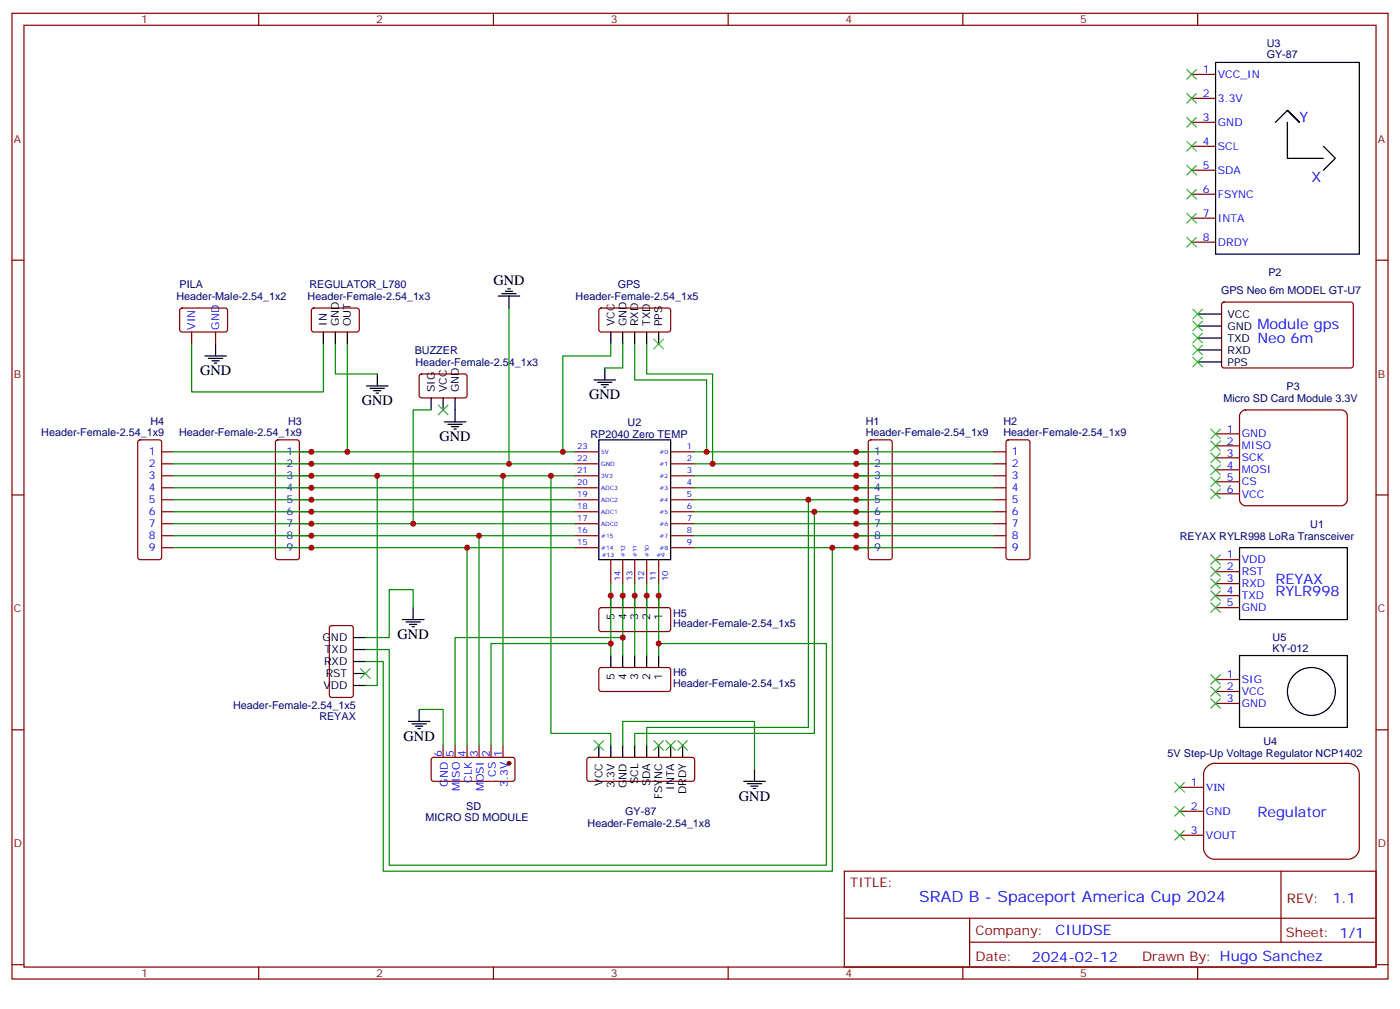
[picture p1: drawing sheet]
<svg xmlns="http://www.w3.org/2000/svg" width="412mm" height="297mm" viewBox="0 0 412 297" stroke-linecap="round" stroke-linejoin="round" font-family="sans-serif">
<g fill="none" stroke="#870000" stroke-width=".35">
<path d="M3.5 3.9h405.4v284.4h-405.4zM7.1 7.4h398.2v277.3h-398.2zM76.2 3.9v3.5M145.3 3.9v3.5M214.5 3.9v3.5M283.6 3.9v3.5M352.8 3.9v3.5M351 21.9h7.1M351 29h7.1M351 36h7.1M351 43.1h7.1M351 50.1h7.1"/>
<path d="M351 57.2h7.1M3.5 76.6h3.6M351 64.2h7.1M351 71.3h7.1M405.3 76.6h3.6M53.2 90.9l.4-.2 13 .1 .4 .6v5.9l-.7 .5-13-.1-.4-.7v-5.6zM56.4 97.8v3.5M63.5 97.8v3.5M176.6 90.9l.5-.2 20 .1 .5 .6-.1 5.9-.7 .5-20-.1-.4-.7v-5.6zM360.1 89.1l.4-.2 37.7 .1 .4 .6v18.3l-.7 .4h-37.6l-.5-.7v-18zM40.8 129.7l.5-.2h5.6l.5 .2 .2 .5v33.9l-.2 .5-.5 .2h-5.6l-.5-.3-.2-.4v-33.9zM47.6 133h3.6"/>
<path d="M47.6 136.6h3.6M81.4 129.7l.4-.2h5.7l.5 .2 .2 .5v33.9l-.2 .5-.5 .2h-5.7l-.5-.3-.2-.4v-33.9zM88.2 133h3.5M88.2 136.6h3.5M169.3 133h7.1M169.3 136.6h7.1M197.6 133h7M197.6 136.6h7M252.2 133h3.6M252.2 136.6h3.6M256 129.7l.5-.2h5.6l.5 .2 .2 .5v33.9l-.2 .5-.5 .2h-5.6l-.5-.3-.2-.4v-33.9zM292.8 133h3.5"/>
<path d="M292.8 136.6h3.5M296.6 129.7l.4-.2h5.7l.5 .2 .2 .5v33.9l-.2 .5-.5 .2h-5.7l-.5-.3-.2-.4v-33.9zM358.1 127.7h7M358.1 131.3h7M358.1 134.8h7M358.1 138.3h7M365.7 121.2l1.2-.5h28.2a1.76 1.76 0 0 1 1.8 1.7v24.7a1.89 1.89 0 0 1-1.8 1.8h-28.2a1.89 1.89 0 0 1-1.8-1.8v-24.7zM3.5 145.7h3.6M47.6 140.1h3.6M47.6 143.6h3.6M47.6 147.1h3.6M47.6 150.7h3.6"/>
<path d="M47.6 154.2h3.6M47.6 157.7h3.6M88.2 140.1h3.5M88.2 143.6h3.5M88.2 147.1h3.5M88.2 150.7h3.5M88.2 154.2h3.5M88.2 157.7h3.5M169.3 140.1h7.1M169.3 143.6h7.1M169.3 147.1h7.1M169.3 150.7h7.1"/>
<path d="M169.3 154.2h7.1M169.3 157.7h7.1M197.6 140.1h7M197.6 143.6h7M197.6 147.1h7M197.6 150.7h7M197.6 154.2h7M197.6 157.7h7M252.2 140.1h3.6M252.2 143.6h3.6M252.2 147.1h3.6M252.2 150.7h3.6"/>
<path d="M252.2 154.2h3.6M252.2 157.7h3.6M292.8 140.1h3.5M292.8 143.6h3.5M292.8 147.1h3.5M292.8 150.7h3.5M292.8 154.2h3.5M292.8 157.7h3.5M358.1 141.9h7M358.1 145.4h7M405.3 145.7h3.6M47.6 161.3h3.6"/>
<path d="M88.2 161.3h3.5M169.3 161.3h7.1M176.6 179.1l.5-.2h20l.5 .7-.1 5.9-.7 .4h-20l-.4-.7v-5.6zM179.9 164.8v7M183.4 164.8v7M187 164.8v7M190.5 164.8v7M194 164.8v7M197.6 161.3h7M252.2 161.3h3.6M292.8 161.3h3.5M358.1 164.8h7"/>
<path d="M358.1 168.3h7M358.1 171.8h7M358.1 175.4h7M358.1 178.9h7M97.2 184.4l.5-.2h5.7l.6 .4 .1 20-.5 .7-5.9 .1-.6-.5-.1-20zM176.6 196.7l.5-.2 20 .1 .5 .6-.1 6-.7 .4-20-.1-.4-.6v-5.7zM3.5 214.9h3.6M130.5 219.5v3.5M134.1 219.5v3.5M137.6 219.5v3.5M141.1 219.5v3.5M144.6 219.5v3.5"/>
<path d="M148.2 219.5v3.5M405.3 214.9h3.6M127.2 223.2l.5-.2h23.6l.4 .7-.1 5.9-.6 .4h-23.6l-.4-.7v-5.6zM173.1 223.2l.5-.2h30.3l.5 .2 .2 .5v5.6l-.2 .5-.5 .2h-30.3l-.5-.2-.2-.5v-5.6zM248.7 256.5h156.6v28.2h-156.6zM377.3 256.5v20.9M248.7 270.4h156.5M285.6 277.4h119.6M285.6 270.4v14.1M3.5 284h3.6M76.2 284.7v3.6M145.3 284.7v3.6"/>
<path d="M214.5 284.7v3.6M283.6 284.7v3.6M352.8 284.7v3.6M405.3 284h3.6"/>
</g>
<g fill="none" stroke="#000" stroke-width=".35">
<path d="M358.1 18.4h42.3v56.4h-42.3zM379.2 32.5l3.6 3.5-3.6-3.5-3.5 3.5M379.2 46.6v-10.6v10.6M379.2 46.6h10.6M389.8 43.1l3.5 3.5-3.5 3.5M179.9 97.8v3.5M183.4 97.8v3.5M187 97.8v3.5M190.5 97.8v3.5M194 97.8v3.5M352.8 92.5h7M352.8 96h7"/>
<path d="M352.8 99.5h7M352.8 103h7M352.8 106.6h7M176.4 129.5h21.2v35.3h-21.2zM179.9 175.4v3.5M183.4 175.4v3.5M187 175.4v3.5M190.5 175.4v3.5M194 175.4v3.5M365.1 161.3h31.8v21.1h-31.8zM104.1 198.3h3.5M104.1 194.8h3.5"/>
<path d="M104.1 191.2h3.5M104.1 187.7h3.5M179.9 193v3.5M183.4 193v3.5M187 193v3.5M190.5 193v3.5M194 193v3.5M104.1 201.8h3.5M176.4 219.5v3.5M179.9 219.5v3.5M183.4 219.5v3.5M187 219.5v3.5"/>
<path d="M190.5 219.5v3.5M194 219.5v3.5M197.6 219.5v3.5M201.1 219.5v3.5"/>
</g>
<g fill="none" stroke="#008700" stroke-width=".35">
<path d="M179.9 101.3v3.5h-14.1v28.2M51.2 133h118.1M51.2 136.6h118.1M204.6 133h88.2M204.6 136.6h88.2M51.2 140.1h118.1M51.2 143.6h118.1M51.2 147.1h118.1M51.2 150.7h118.1M51.2 154.2h118.1M51.2 157.7h118.1M111.1 140.1v61.7h-3.5"/>
<path d="M141.1 157.7v61.8M148.2 140.1v79.4M162.3 140.1v75.8h17.6v3.6M204.6 140.1h88.2M204.6 143.6h88.2M204.6 147.1h88.2M204.6 150.7h88.2M204.6 154.2h88.2M204.6 157.7h88.2M238.1 147.1v67.1h-47.6v5.3M239.9 150.7v65.2h-52.9v3.6M51.2 161.3h118.1"/>
<path d="M137.6 161.3v58.2M179.9 171.8v21.2M183.4 171.8v21.2M187 171.8v21.2M190.5 171.8v21.2M194 171.8v21.2M204.6 161.3h88.2M245.2 161.3v95.2h-132.3v-61.7h-5.3M179.9 189.5h-35.3v30M183.4 187.7h-49.3v31.8M194 189.5h49.4v65.2h-128.7v-63.5h-7.1"/>
</g>
<g fill="none" stroke="#3c3" stroke-width=".35">
<path d="M349.6 20.5l2.8 2.8M349.6 27.6l2.8 2.8M349.6 34.6l2.8 2.8M352.4 20.5l-2.8 2.8M352.4 27.6l-2.8 2.8M352.4 34.6l-2.8 2.8M349.6 41.7l2.8 2.8M349.6 48.7l2.8 2.8M349.6 55.8l2.8 2.8M352.4 41.7l-2.8 2.8M352.4 48.7l-2.8 2.8M352.4 55.8l-2.8 2.8"/>
<path d="M349.6 62.8l2.8 2.9M349.6 69.9l2.8 2.8M352.4 62.8l-2.8 2.9M352.4 69.9l-2.8 2.8M192.6 99.9l2.8 2.8M195.4 99.9l-2.8 2.8M351.4 91.1l2.8 2.8M351.4 94.6l2.8 2.8M351.4 98.1l2.8 2.8M354.2 91.1l-2.8 2.8M354.2 94.6l-2.8 2.8M354.2 98.1l-2.8 2.8"/>
<path d="M351.4 101.6l2.8 2.9M351.4 105.2l2.8 2.8M354.2 101.6l-2.8 2.9M354.2 105.2l-2.8 2.8M356.7 126.3l2.8 2.9M356.7 129.9l2.8 2.8M356.7 133.4l2.8 2.8M356.7 136.9l2.8 2.8M359.5 126.3l-2.8 2.9M359.5 129.9l-2.8 2.8M359.5 133.4l-2.8 2.8M359.5 136.9l-2.8 2.8"/>
<path d="M356.7 140.4l2.8 2.9M356.7 144l2.8 2.8M359.5 140.4l-2.8 2.9M359.5 144l-2.8 2.8M356.7 163.4l2.8 2.8M356.7 166.9l2.8 2.8M356.7 170.4l2.8 2.8M356.7 174l2.8 2.8M356.7 177.5l2.8 2.8M359.5 163.4l-2.8 2.8M359.5 166.9l-2.8 2.8M359.5 170.4l-2.8 2.8"/>
<path d="M359.5 174l-2.8 2.8M359.5 177.5l-2.8 2.8M106.2 196.9l2.8 2.8M109 196.9l-2.8 2.8M175 218.1l2.8 2.8M177.8 218.1l-2.8 2.8M192.6 218.1l2.8 2.8M195.4 218.1l-2.8 2.8M196.1 218.1l2.9 2.8M199 218.1l-2.9 2.8M199.7 218.1l2.8 2.8M202.5 218.1l-2.8 2.8"/>
</g>
<circle cx="149.9" cy="224.8" r=".53" fill="#870000" stroke="#870000" stroke-width=".35"/>
<path d="M355.3 225.9a3.4 3.4 0 0 1 2.4-1.1h39.5a3.2 3.2 0 0 1 3.2 3.1v21.9a3.4 3.4 0 0 1-3.2 3.2h-39.5a3.4 3.4 0 0 1-3.2-3.2v-21.9l.1-.7z" fill="#fff" stroke="#870000" stroke-width=".35"/>
<path d="M92 90.9l.4-.2 13 .1 .4 .6v5.9l-.7 .5-12.9-.1-.5-.7v-5.6zM123.7 110.3l.5-.2 13 .1 .4 .6-.1 5.9-.6 .5-13-.1-.4-.6v-5.7zM358.1 200.1h7M358.1 203.6h7M358.1 207.1h7M347.5 231.8h7M347.5 238.9h7M347.5 245.9h7" fill="none" stroke="#870000" stroke-width=".35"/>
<g fill="none" stroke="#000" stroke-width=".35">
<path d="M95.2 97.8v3.5M98.8 97.8v3.5M102.3 97.8v3.5M146.8 87.2h6.3M147.8 86.5h4.2M148.9 85.8h2.1M149.6 85.1h.7M149.9 87.2v3.5M60.3 104.8h6.4M61.4 105.5h4.2M62.4 106.2h2.2M63.1 106.9h.8"/>
<path d="M63.5 101.3v3.5M107.9 113.6h6.4M109 114.3h4.2M110.1 115h2.1M110.8 115.7h.7M111.1 110.1v3.5M127 117.2v3.5M130.5 117.2v3.5M134.1 117.2v7M175 111.9h6.3M176 112.6h4.3M177.1 113.3h2.1"/>
<path d="M177.8 114h.7M178.2 108.3v3.6M130.9 124.2h6.3M131.9 124.9h4.3M133 125.6h2.1M133.7 126.3h.7M121.7 178.9v3.5M118.5 182.4h6.4M119.6 183.1h4.2M120.6 183.8h2.2M121.4 184.5h.7M365.1 193h31.8v21.2h-31.8z"/>
<path d="M120.3 212.4h6.3M121.4 213.1h4.2M122.4 213.8h2.1M123.1 214.5h.7M123.5 208.9v3.5M219.1 230h6.3M220.1 230.8h4.3M221.2 231.5h2.1M221.9 232.2h.7M222.2 226.5v3.5"/>
<circle cx="386.3" cy="203.6" r="7.1"/>
</g>
<path d="M149.9 90.7v45.9M56.4 101.3v14.1h38.8v-14.1M98.8 101.3v8.8h12.3M102.3 101.3v31.7M183.4 101.3v7h-5.2M187 101.3v10.6h21.1v21.1M190.5 101.3v8.8h19.4v26.5M127 120.7h-5.3v33.5M121.7 178.9v-5.3h-7v14.1h-7.1M123.5 208.9h7v10.6M183.4 219.5v-7.1h38.8v14.1" fill="none" stroke="#008700" stroke-width=".35"/>
<g fill="none" stroke="#3c3" stroke-width=".35">
<path d="M129.1 119.3l2.8 2.8M131.9 119.3l-2.8 2.8M356.7 198.6l2.8 2.9M359.5 198.6l-2.8 2.9M356.7 202.2l2.8 2.8M356.7 205.7l2.8 2.8M359.5 202.2l-2.8 2.8M359.5 205.7l-2.8 2.8M346.1 230.4l2.8 2.8M346.1 237.5l2.8 2.8M348.9 230.4l-2.8 2.8M348.9 237.5l-2.8 2.8"/>
<path d="M346.1 244.5l2.8 2.8M348.9 244.5l-2.8 2.8"/>
</g>
<g fill="#c00">
<circle cx="165.8" cy="133" r=".88"/>
<circle cx="194" cy="175.4" r=".88"/>
<circle cx="190.5" cy="175.4" r=".88"/>
<circle cx="187" cy="175.4" r=".88"/>
<circle cx="183.4" cy="175.4" r=".88"/>
<circle cx="179.9" cy="175.4" r=".88"/>
<circle cx="162.3" cy="140.1" r=".88"/>
<circle cx="239.9" cy="150.7" r=".88"/>
<circle cx="148.2" cy="140.1" r=".88"/>
<circle cx="179.9" cy="189.5" r=".88"/>
<circle cx="141.1" cy="157.7" r=".88"/>
<circle cx="137.6" cy="161.3" r=".88"/>
<circle cx="183.4" cy="187.7" r=".88"/>
<circle cx="111.1" cy="140.1" r=".88"/>
<circle cx="194" cy="189.5" r=".88"/>
<circle cx="252.2" cy="133" r=".88"/>
<circle cx="252.2" cy="136.6" r=".88"/>
<circle cx="252.2" cy="140.1" r=".88"/>
<circle cx="252.2" cy="143.6" r=".88"/>
<circle cx="252.2" cy="147.1" r=".88"/>
<circle cx="252.2" cy="150.7" r=".88"/>
<circle cx="252.2" cy="154.2" r=".88"/>
<circle cx="252.2" cy="157.7" r=".88"/>
<circle cx="252.2" cy="161.3" r=".88"/>
<circle cx="245.2" cy="161.3" r=".88"/>
<circle cx="238.1" cy="147.1" r=".88"/>
<circle cx="121.7" cy="154.2" r=".88"/>
<circle cx="102.3" cy="133" r=".88"/>
<circle cx="91.7" cy="133" r=".88"/>
<circle cx="91.7" cy="136.6" r=".88"/>
<circle cx="91.7" cy="140.1" r=".88"/>
<circle cx="91.7" cy="143.6" r=".88"/>
<circle cx="91.7" cy="147.1" r=".88"/>
<circle cx="91.7" cy="150.7" r=".88"/>
<circle cx="91.7" cy="154.2" r=".88"/>
<circle cx="91.7" cy="157.7" r=".88"/>
<circle cx="91.7" cy="161.3" r=".88"/>
<circle cx="208.1" cy="133" r=".88"/>
<circle cx="209.9" cy="136.6" r=".88"/>
<circle cx="149.9" cy="136.6" r=".88"/>
</g>
<text font-size="4.6" fill="#00f" x="270.8" y="265.5">SRAD B - Spaceport America Cup 2024</text>
<g font-size="4.2" fill="#00f">
<text x="382.8" y="36">Y</text>
<text x="386.3" y="53.7">X</text>
<text x="370.4" y="96.7">Module gps</text>
<text x="370.4" y="101">Neo 6m</text>
<text x="375.7" y="171.8">REYAX</text>
<text x="375.7" y="175.4">RYLR998</text>
<text x="370.4" y="240.6">Regulator</text>
<text x="392.5" y="265.8">1.1</text>
<text x="310.9" y="275.3">CIUDSE</text>
<text x="304" y="283.1">2024-02-12</text>
</g>
<g font-size="4.2">
<text x="145.3" y="83.9">GND</text>
<text x="58.9" y="110.5">GND</text>
<text x="106.5" y="119.3">GND</text>
<text x="173.6" y="117.5">GND</text>
<text x="129.5" y="129.9">GND</text>
<text x="117.1" y="188.1">GND</text>
<text x="118.9" y="218.1">GND</text>
<text x="217.7" y="235.7">GND</text>
</g>
<g font-size="3.9" fill="#800">
<text x="250.5" y="261.1">TITLE:</text>
<text x="379.1" y="265.8">REV:</text>
<text x="287.4" y="275.3">Company:</text>
<text x="378.7" y="275.9">Sheet: 1/1</text>
<text x="287.4" y="283">Date:</text>
<text x="336.4" y="283.1">Drawn By: Hugo Sanchez</text>
</g>
<g font-size="3.2" fill="#800">
<text x="41.6" y="6.9">1</text>
<text x="110.8" y="6.9">2</text>
<text x="179.9" y="6.9">3</text>
<text x="249.1" y="6.9">4</text>
<text x="318.2" y="6.9">5</text>
<text x="4.1" y="42">A</text>
<text x="405.9" y="42">A</text>
<text x="4.1" y="111.2">B</text>
<text x="405.9" y="111.2">B</text>
<text x="4.1" y="180.3">C</text>
<text x="405.9" y="180.3">C</text>
<text x="4.1" y="249.4">D</text>
<text x="405.9" y="249.4">D</text>
<text x="41.6" y="287.7">1</text>
<text x="110.8" y="287.7">2</text>
<text x="179.9" y="287.7">3</text>
<text x="249.1" y="287.7">4</text>
<text x="318.2" y="287.7">5</text>
</g>
<g font-size="3.2" fill="#000080">
<text x="373.1" y="17.2">GY-87</text>
<text x="373.1" y="13.9">U3</text>
<text x="373.6" y="81.4">P2</text>
<text x="52" y="88.3">Header-Male-2.54_1x2</text>
<text x="52.9" y="84.8">PILA</text>
<text x="90.6" y="88.3">Header-Female-2.54_1x3</text>
<text x="91.2" y="84.8">REGULATOR_L780</text>
<text x="169.6" y="88.4">Header-Female-2.54_1x5</text>
<text x="182" y="84.9">GPS</text>
<text x="359.7" y="86.7">GPS Neo 6m MODEL GT-U7</text>
<text x="122.2" y="104.2">BUZZER</text>
<text x="122.4" y="107.7">Header-Female-2.54_1x3</text>
<text x="360.4" y="118.4">Micro SD Card Module 3.3V</text>
<text x="379" y="114.8">P3</text>
<text x="44.3" y="125.2">H4</text>
<text x="84.9" y="125.2">H3</text>
<text x="184.9" y="125.4">U2</text>
<text x="255" y="125.2">H1</text>
<text x="295.6" y="125.2">H2</text>
<text x="12.2" y="128.4">Header-Female-2.54_1x9</text>
<text x="52.7" y="128.4">Header-Female-2.54_1x9</text>
<text x="173.9" y="128.9">RP2040 Zero TEMP</text>
<text x="255" y="128.4">Header-Female-2.54_1x9</text>
<text x="295.6" y="128.4">Header-Female-2.54_1x9</text>
<text x="386" y="155.4">U1</text>
<text x="347.5" y="158.9">REYAX RYLR998 LoRa Transceiver</text>
<text x="198.3" y="184.6">Header-Female-2.54_1x5</text>
<text x="198.3" y="181.5">H5</text>
<text x="374.9" y="191.9">KY-012</text>
<text x="374.9" y="188.6">U5</text>
<text x="198.3" y="202.2">Header-Female-2.54_1x5</text>
<text x="198.3" y="199.2">H6</text>
<text x="68.7" y="208.9">Header-Female-2.54_1x5</text>
<text x="94.1" y="211.9">REYAX</text>
<text x="372.2" y="219.5">U4</text>
<text x="344" y="223">5V Step-Up Voltage Regulator NCP1402</text>
<text x="137.3" y="238.4">SD</text>
<text x="125.4" y="241.8">MICRO SD MODULE</text>
<text x="173.1" y="243.5">Header-Female-2.54_1x8</text>
<text x="184.2" y="240">GY-87</text>
</g>
<g font-size="3.2" fill="#00f">
<text x="354.3" y="21.6">1</text>
<text x="358.8" y="23">VCC_IN</text>
<text x="354.3" y="28.6">2</text>
<text x="354.3" y="35.7">3</text>
<text x="358.8" y="30">3.3V</text>
<text x="358.8" y="37.1">GND</text>
<text x="354.3" y="42.7">4</text>
<text x="358.8" y="44.1">SCL</text>
<text x="354.3" y="49.8">5</text>
<text x="358.8" y="51.2">SDA</text>
<text x="354.3" y="56.8">6</text>
<text x="358.8" y="58.2">FSYNC</text>
<text x="354.3" y="63.9">7</text>
<text x="358.8" y="65.3">INTA</text>
<text x="354.3" y="70.9">8</text>
<text x="358.8" y="72.4">DRDY</text>
<text x="57.5" y="97" transform="rotate(-90 57.5 97)">VIN</text>
<text x="64.6" y="97" transform="rotate(-90 64.6 97)">GND</text>
<text x="361.3" y="127.4">1</text>
<text x="361.3" y="130.9">2</text>
<text x="365.8" y="128.8">GND</text>
<text x="43.8" y="134.1">1</text>
<text x="43.8" y="137.6">2</text>
<text x="84.4" y="134.1">1</text>
<text x="84.4" y="137.6">2</text>
<text x="257.5" y="134.1">1</text>
<text x="257.5" y="137.6">2</text>
<text x="298.1" y="134.1">1</text>
<text x="298.1" y="137.6">2</text>
<text x="361.3" y="134.4">3</text>
<text x="361.3" y="138">4</text>
<text x="365.8" y="135.9">SCK</text>
<text x="365.8" y="132.3">MISO</text>
<text x="43.8" y="141.1">3</text>
<text x="84.4" y="141.1">3</text>
<text x="257.5" y="141.1">3</text>
<text x="298.1" y="141.1">3</text>
<text x="361.3" y="141.5">5</text>
<text x="365.8" y="142.9">CS</text>
<text x="365.8" y="139.4">MOSI</text>
<text x="43.8" y="144.7">4</text>
<text x="43.8" y="148.2">5</text>
<text x="84.4" y="144.7">4</text>
<text x="84.4" y="148.2">5</text>
<text x="257.5" y="144.7">4</text>
<text x="257.5" y="148.2">5</text>
<text x="298.1" y="144.7">4</text>
<text x="298.1" y="148.2">5</text>
<text x="361.3" y="145">6</text>
<text x="365.8" y="146.5">VCC</text>
<text x="43.8" y="151.7">6</text>
<text x="43.8" y="155.3">7</text>
<text x="84.4" y="151.7">6</text>
<text x="84.4" y="155.3">7</text>
<text x="257.5" y="151.7">6</text>
<text x="257.5" y="155.3">7</text>
<text x="298.1" y="151.7">6</text>
<text x="298.1" y="155.3">7</text>
<text x="43.8" y="158.8">8</text>
<text x="84.4" y="158.8">8</text>
<text x="257.5" y="158.8">8</text>
<text x="298.1" y="158.8">8</text>
<text x="43.8" y="162.3">9</text>
<text x="84.4" y="162.3">9</text>
<text x="257.5" y="162.3">9</text>
<text x="298.1" y="162.3">9</text>
<text x="361.3" y="164.4">1</text>
<text x="361.3" y="168">2</text>
<text x="365.8" y="165.8">VDD</text>
<text x="361.3" y="171.5">3</text>
<text x="365.8" y="169.4">RST</text>
<text x="365.8" y="172.9">RXD</text>
<text x="361.3" y="175">4</text>
<text x="361.3" y="178.5">5</text>
<text x="365.8" y="176.4">TXD</text>
<text x="365.8" y="180">GND</text>
<text x="361.3" y="199.7">1</text>
<text x="361.3" y="203.2">2</text>
<text x="365.8" y="201.1">SIG</text>
<text x="361.3" y="206.8">3</text>
<text x="365.8" y="204.6">VCC</text>
<text x="365.8" y="208.2">GND</text>
<text x="130.2" y="222.8" transform="rotate(-90 130.2 222.8)">6</text>
<text x="133.7" y="222.8" transform="rotate(-90 133.7 222.8)">5</text>
<text x="137.2" y="222.8" transform="rotate(-90 137.2 222.8)">4</text>
<text x="140.8" y="222.8" transform="rotate(-90 140.8 222.8)">3</text>
<text x="144.3" y="222.8" transform="rotate(-90 144.3 222.8)">2</text>
<text x="147.8" y="222.8" transform="rotate(-90 147.8 222.8)">1</text>
<text x="131.9" y="231.6" transform="rotate(-90 131.9 231.6)">GND</text>
<text x="135.5" y="233" transform="rotate(-90 135.5 233)">MISO</text>
<text x="139" y="230.5" transform="rotate(-90 139 230.5)">CLK</text>
<text x="142.5" y="233" transform="rotate(-90 142.5 233)">MOSI</text>
<text x="146" y="228.7" transform="rotate(-90 146 228.7)">CS</text>
<text x="149.6" y="231.6" transform="rotate(-90 149.6 231.6)">3.3V</text>
<text x="350.8" y="231.5">1</text>
<text x="355.2" y="232.9">VIN</text>
<text x="350.8" y="238.5">2</text>
<text x="355.2" y="239.9">GND</text>
<text x="350.8" y="245.6">3</text>
<text x="355.2" y="247">VOUT</text>
</g>
<g font-size="3.2">
<text x="96.3" y="96" transform="rotate(-90 96.3 96)">IN</text>
<text x="99.8" y="96" transform="rotate(-90 99.8 96)">GND</text>
<text x="103.4" y="96" transform="rotate(-90 103.4 96)">OUT</text>
<text x="181" y="96" transform="rotate(-90 181 96)">VCC</text>
<text x="184.5" y="96" transform="rotate(-90 184.5 96)">GND</text>
<text x="188" y="96" transform="rotate(-90 188 96)">RXD</text>
<text x="191.6" y="96" transform="rotate(-90 191.6 96)">TXD</text>
<text x="195.1" y="96" transform="rotate(-90 195.1 96)">PPS</text>
<text x="361.6" y="93.5">VCC</text>
<text x="361.6" y="97">GND</text>
<text x="361.6" y="100.6">TXD</text>
<text x="361.6" y="104.1">RXD</text>
<text x="361.6" y="107.6">PPS</text>
<text x="128.1" y="115.4" transform="rotate(-90 128.1 115.4)">SIG</text>
<text x="131.6" y="115.4" transform="rotate(-90 131.6 115.4)">VCC</text>
<text x="135.1" y="115.4" transform="rotate(-90 135.1 115.4)">GND</text>
<text x="181" y="182.7" transform="rotate(-90 181 182.7)">5</text>
<text x="184.5" y="182.7" transform="rotate(-90 184.5 182.7)">4</text>
<text x="188" y="182.7" transform="rotate(-90 188 182.7)">3</text>
<text x="191.6" y="182.7" transform="rotate(-90 191.6 182.7)">2</text>
<text x="195.1" y="182.7" transform="rotate(-90 195.1 182.7)">1</text>
<text x="95" y="188.8">GND</text>
<text x="95.5" y="195.8">RXD</text>
<text x="95.7" y="192.3">TXD</text>
<text x="95.2" y="202.9">VDD</text>
<text x="96" y="199.4">RST</text>
<text x="181" y="200.3" transform="rotate(-90 181 200.3)">5</text>
<text x="184.5" y="200.3" transform="rotate(-90 184.5 200.3)">4</text>
<text x="188" y="200.3" transform="rotate(-90 188 200.3)">3</text>
<text x="191.6" y="200.3" transform="rotate(-90 191.6 200.3)">2</text>
<text x="195.1" y="200.3" transform="rotate(-90 195.1 200.3)">1</text>
<text x="177.4" y="231.4" transform="rotate(-90 177.4 231.4)">VCC</text>
<text x="181" y="232.1" transform="rotate(-90 181 232.1)">3.3V</text>
<text x="184.5" y="232" transform="rotate(-90 184.5 232)">GND</text>
<text x="188" y="230.9" transform="rotate(-90 188 230.9)">SCL</text>
<text x="191.6" y="231.5" transform="rotate(-90 191.6 231.5)">SDA</text>
<text x="198.6" y="232.6" transform="rotate(-90 198.6 232.6)">INTA</text>
<text x="202.1" y="233.8" transform="rotate(-90 202.1 233.8)">DRDY</text>
<text x="195.1" y="235.3" transform="rotate(-90 195.1 235.3)">FSYNC</text>
</g>
<g font-size="2.5" fill="#00f">
<text x="170" y="135.9">22</text>
<text x="170" y="132.3">23</text>
<text x="202.3" y="132.3">1</text>
<text x="202.3" y="135.9">2</text>
<text x="170" y="142.9">20</text>
<text x="170" y="139.4">21</text>
<text x="202.3" y="139.4">3</text>
<text x="202.3" y="142.9">4</text>
<text x="170" y="150">18</text>
<text x="170" y="146.4">19</text>
<text x="202.3" y="146.4">5</text>
<text x="202.3" y="150">6</text>
<text x="170" y="153.5">17</text>
<text x="202.3" y="153.5">7</text>
<text x="170" y="160.5">15</text>
<text x="170" y="157">16</text>
<text x="202.3" y="157">8</text>
<text x="202.3" y="160.5">9</text>
<text x="182.7" y="171.1" transform="rotate(-90 182.7 171.1)">14</text>
<text x="186.3" y="171.1" transform="rotate(-90 186.3 171.1)">13</text>
<text x="189.8" y="171.1" transform="rotate(-90 189.8 171.1)">12</text>
<text x="193.3" y="171.1" transform="rotate(-90 193.3 171.1)">11</text>
<text x="196.8" y="171.1" transform="rotate(-90 196.8 171.1)">10</text>
</g>
<g font-size="1.8" fill="#00f">
<text x="177.1" y="133.7">5V</text>
<text x="177.1" y="137.3">GND</text>
<text x="194.3" y="133.7">#0</text>
<text x="194.3" y="137.3">#1</text>
<text x="177.1" y="140.8">3V3</text>
<text x="194.3" y="140.8">#2</text>
<text x="177.1" y="144.3">ADC3</text>
<text x="177.1" y="147.8">ADC2</text>
<text x="194.3" y="144.3">#3</text>
<text x="194.3" y="147.8">#4</text>
<text x="177.1" y="151.4">ADC1</text>
<text x="177.1" y="154.9">ADC0</text>
<text x="194.3" y="151.4">#5</text>
<text x="194.3" y="154.9">#6</text>
<text x="177.1" y="158.4">#15</text>
<text x="177.1" y="162">#14</text>
<text x="194.3" y="158.4">#7</text>
<text x="194.3" y="162">#8</text>
<text x="177.2" y="164.1">#13</text>
<text x="184.1" y="164.1" transform="rotate(-90 184.1 164.1)">#12</text>
<text x="187.7" y="164.1" transform="rotate(-90 187.7 164.1)">#11</text>
<text x="191.2" y="164.1" transform="rotate(-90 191.2 164.1)">#10</text>
<text x="193.4" y="164.1">#9</text>
</g>
</svg>
